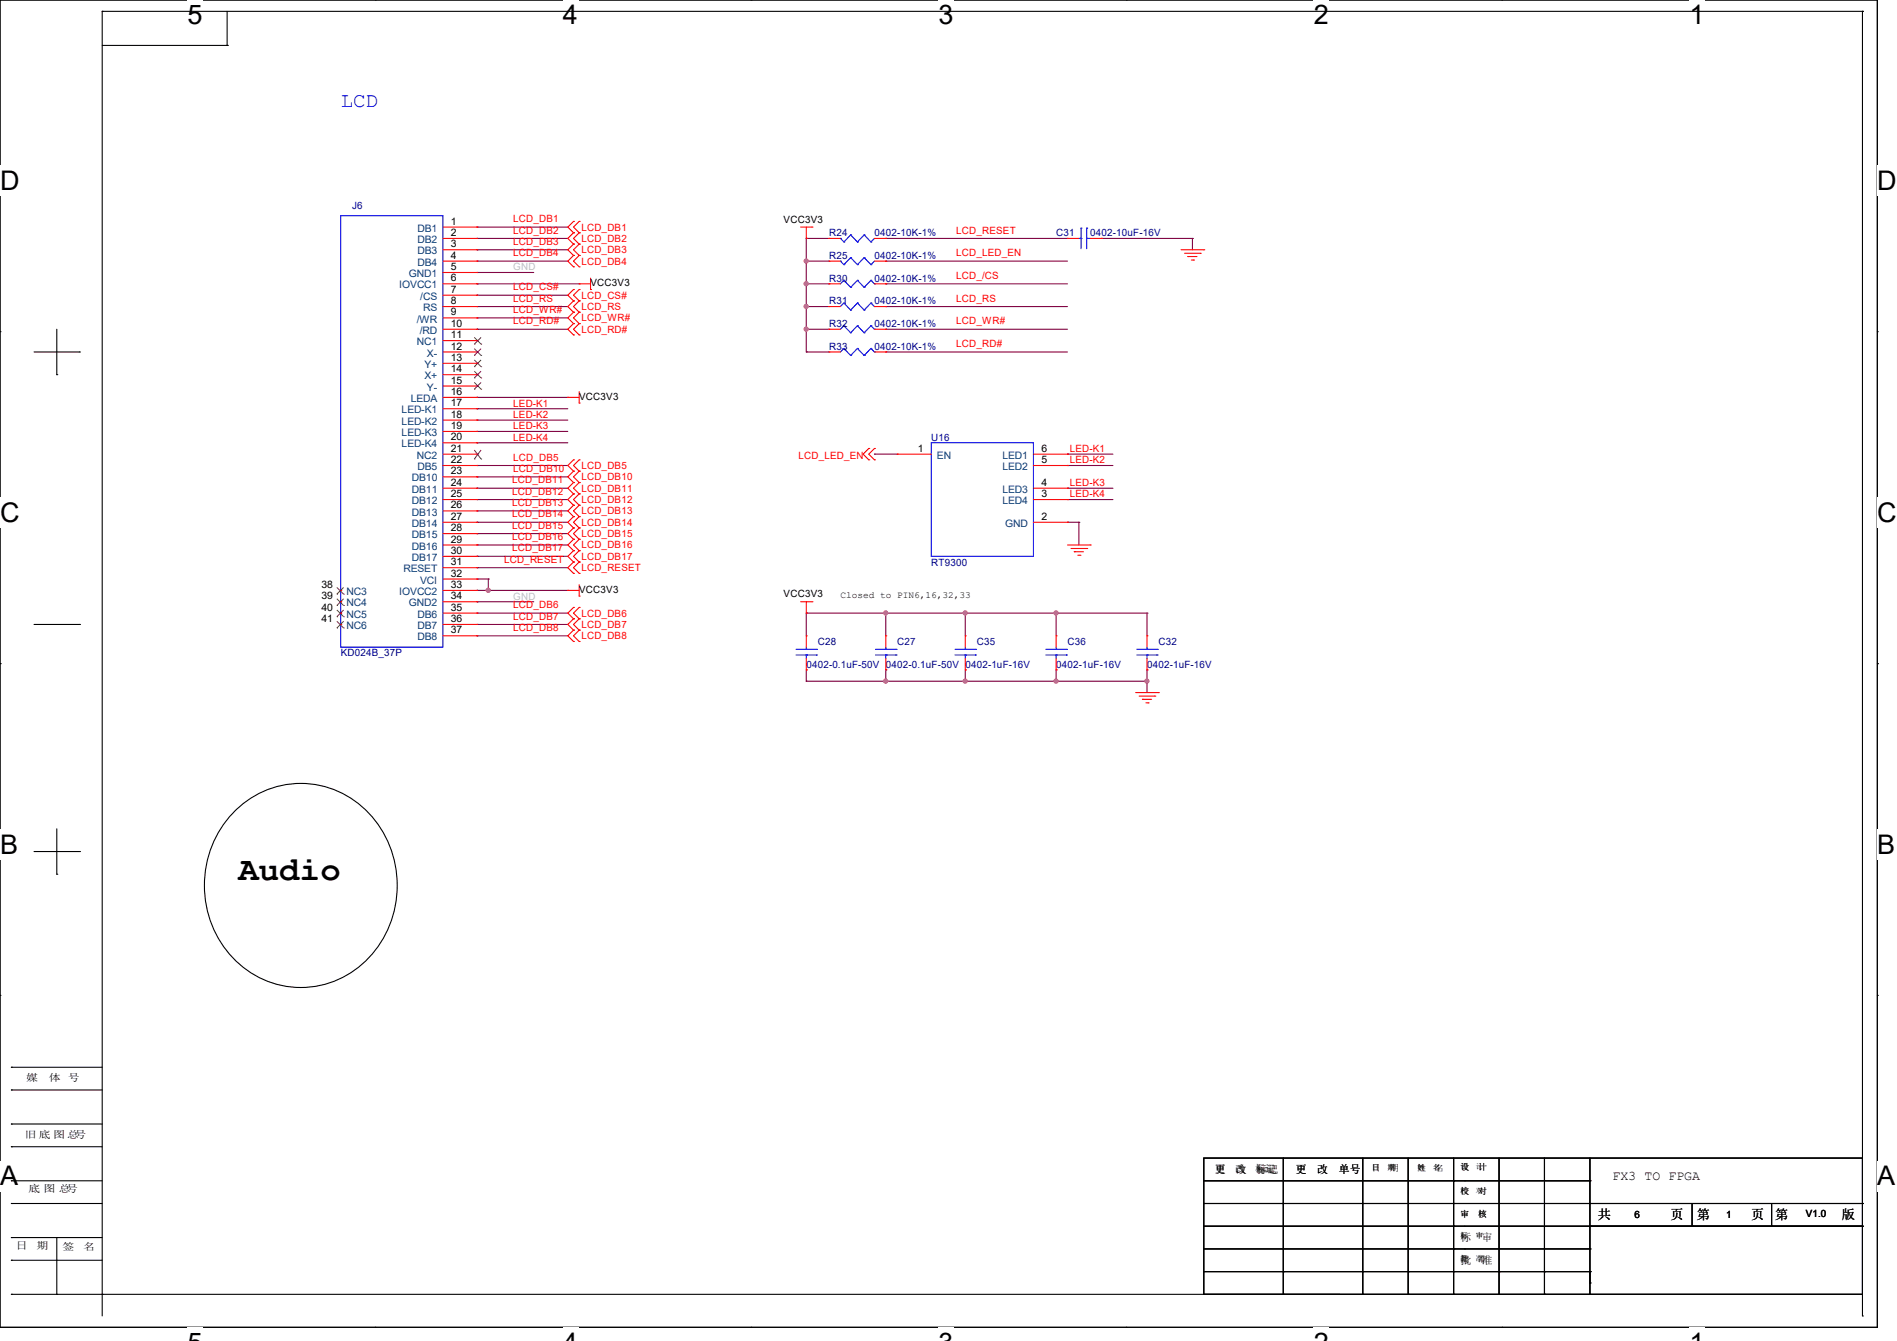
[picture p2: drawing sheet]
<svg xmlns="http://www.w3.org/2000/svg" width="297mm" height="210mm" viewBox="0 0 297 210" stroke-linecap="round" stroke-linejoin="round" font-family="sans-serif">
<path d="M0 0h293.9v207.9h-293.9z" fill="none" stroke="#000" stroke-width=".17"/>
<g fill="#fff">
<path d="M29.4 0h2.3v4.7h-2.3z"/>
<path d="M29.4 207.9h2.3v2.1h-2.3z"/>
</g>
<path d="M58.8 0h.1M58.8 207.9h.1" fill="none" stroke="#000" stroke-width=".17"/>
<g fill="#fff">
<path d="M88.1 0h2.4v4.7h-2.4z"/>
<path d="M88.1 207.9h2.4v2.1h-2.4z"/>
</g>
<path d="M117.6 0h.1M117.6 207.9h.1" fill="none" stroke="#000" stroke-width=".17"/>
<g fill="#fff">
<path d="M146.9 0h2.4v4.7h-2.4z"/>
<path d="M146.9 207.9h2.4v2.1h-2.4z"/>
</g>
<path d="M176.3 0h.1M176.3 207.9h.1" fill="none" stroke="#000" stroke-width=".17"/>
<g fill="#fff">
<path d="M205.7 0h2.4v4.7h-2.4z"/>
<path d="M205.7 207.9h2.4v2.1h-2.4z"/>
</g>
<path d="M235.1 0h.1M235.1 207.9h.1" fill="none" stroke="#000" stroke-width=".17"/>
<g fill="#fff">
<path d="M264.5 0h2.4v4.7h-2.4z"/>
<path d="M264.5 207.9h2.4v2.1h-2.4z"/>
<path d="M0 26h3v4.7h-3z"/>
<path d="M293.9 26h3.1v4.7h-3.1z"/>
<path d="M0 77.9h3v4.7h-3z"/>
<path d="M293.9 77.9h3.1v4.7h-3.1z"/>
</g>
<path d="M0 51.9h.1M293.9 51.9h.1" fill="none" stroke="#000" stroke-width=".17"/>
<g fill="#fff">
<path d="M0 129.9h2.8v4.7h-2.8z"/>
<path d="M293.9 129.9h2.9v4.7h-2.9z"/>
</g>
<path d="M0 103.9h.1M293.9 103.9h.1" fill="none" stroke="#000" stroke-width=".17"/>
<g fill="#fff">
<path d="M-.1 181.8h2.9v4.8h-2.9z"/>
<path d="M293.8 181.8h3v4.8h-3z"/>
</g>
<g fill="none" stroke="#000" stroke-width=".17">
<path d="M16 1.8h.1M16 7.1h19.6M16 1.8v204.3M16 1.8h275.6M35.6 7.1h.1M35.6 1.8v5.3M291.6 1.8h.1M291.6 1.8v179.6M5.3 55.1h7.1M8.9 58.7h.1M8.9 51.6v7.1M12.4 55.1h.1"/>
<path d="M5.3 97.8h7.1M12.4 97.8h.1M5.3 133.3h7.1M8.9 136.9h.1M8.9 129.8v7.1M12.4 133.3h.1M36.4 127.4a14.6 14.6 0 0 1 24 3.6 16.4 16.4 0 0 1-7.4 22.4 14.8 14.8 0 0 1-19.8-8.5 16.7 16.7 0 0 1 3.2-17.5zM0 155.9h.1M293.9 155.9h.1M1.8 167.1h.1M1.8 170.7h.1M1.8 176h.1"/>
<path d="M1.8 179.6h.1M1.8 167.1h14.2M1.8 170.7h14.2M1.8 176h14.2M1.8 179.6h14.2M1.8 184.9h.1M1.8 188.5h.1M1.8 193.8h.1M1.8 197.4h.1M1.8 184.9h14.2M1.8 188.5h14.2M1.8 193.8h14.2"/>
<path d="M1.8 197.4h14.2M8.9 193.8h.1M8.9 193.8v8.9M188.5 181.4h103.1v21.3h-103.1zM188.5 184.9h60.4M188.5 188.5h103.1M188.5 192h103.1M188.5 195.6h60.4M188.5 199.1h60.4M200.9 199.1h.1M200.9 181.4v21.3M213.4 199.1h.1"/>
<path d="M213.4 181.4v21.3M220.5 199.1h.1M220.5 181.4v21.3M227.6 199.1h.1M227.6 184.9h.1M227.6 188.5h.1M227.6 192h.1M227.6 195.6h.1M227.6 181.4v21.3M234.7 199.1h.1M234.7 181.4v21.3M241.8 199.1h.1"/>
<path d="M241.8 181.4v21.3M248.9 184.9h.1M248.9 199.1h.1M248.9 188.5h.1M248.9 192h.1M248.9 195.6h.1M248.9 181.4v21.3M264.9 192h.1M264.9 188.5v3.5M277.4 192h.1M277.4 188.5v3.5M291.6 188.5h.1"/>
<path d="M291.6 192h.1M1.8 202.7h.1M1.8 202.7h208M8.9 202.7h.1M16 202.7h.1M200.9 202.7h.1M213.4 202.7h.1M220.5 202.7h.1M227.6 202.7h.1M234.7 202.7h.1M241.8 202.7h.1M248.9 200.9h.1"/>
<path d="M248.9 202.7h.1M291.6 206.1h.1M291.6 202.7v3.4"/>
</g>
<g fill="none" stroke="#800040" stroke-width=".17">
<path d="M74.7 35.6h.1M74.7 37.3h.1M74.7 39.1h.1M74.7 35.6h14.2M74.7 37.3h14.2M74.7 39.1h14.2M126.2 37.3h.1M126.2 37.3v17.8M126.2 37.3h3.6M138.7 37.3h.1M138.7 37.3h28.4M172.5 37.3h.1"/>
<path d="M172.5 37.3h14.2M186.7 37.3h.1M186.7 37.3v1.8M74.7 40.9h.1M74.7 42.7h.1M74.7 44.4h.1M74.7 46.2h.1M74.7 48h.1M74.7 49.8h.1M74.7 51.6h.1M74.7 40.9h14.2M74.7 42.7h8.9"/>
<path d="M74.7 44.4h16M74.7 46.2h14.2M74.7 48h14.2M74.7 49.8h14.2M74.7 51.6h14.2M126.2 40.9h.1M126.2 44.4h.1M126.2 48h.1M126.2 51.6h.1M126.2 55.1h.1M126.2 40.9h3.6M126.2 44.4h3.6"/>
<path d="M126.2 48h3.6M126.2 51.6h3.6M126.2 55.1h3.6M138.7 40.9h.1M138.7 44.4h.1M138.7 48h.1M138.7 51.6h.1M138.7 55.1h.1M138.7 40.9h28.4M138.7 44.4h28.4M138.7 48h28.4M138.7 51.6h28.4"/>
<path d="M138.7 55.1h28.4M74.7 62.2h.1M74.7 64h.1M74.7 65.8h.1M74.7 67.6h.1M74.7 69.3h.1M74.7 72.9h.1M74.7 74.7h.1M74.7 76.5h.1M74.7 78.2h.1M74.7 78.2h14.2M74.7 62.2h14.2"/>
<path d="M74.7 64h14.2M74.7 65.8h14.2M74.7 67.6h14.2M74.7 69.3h14.2M74.7 72.9h14.2M74.7 74.7h14.2M74.7 76.5h14.2M136.9 71.1h.1M136.9 71.1h3.6M167.1 78.2h.1M167.1 71.1h.1M167.1 76.5h.1"/>
<path d="M167.1 72.9h.1M167.1 78.2h7.1M167.1 72.9h7.1M167.1 76.5h7.1M167.1 71.1h7.1M74.7 80h.1M74.7 81.8h.1M74.7 83.6h.1M74.7 85.3h.1M74.7 87.1h.1M74.7 88.9h.1M74.7 90.7h.1"/>
<path d="M74.7 92.5h.1M74.7 94.2h.1M74.7 96h.1M74.7 97.8h.1M74.7 99.6h.1M74.7 96h14.2M74.7 80h14.2M74.7 81.8h14.2M74.7 83.6h14.2M74.7 85.3h14.2M74.7 87.1h14.2M74.7 88.9h14.2"/>
<path d="M74.7 90.7h1.8M74.7 92.5h14.2M74.7 94.2h8.9M74.7 97.8h14.2M74.7 99.6h14.2M76.5 90.7h.1M76.5 92.5h.1M76.5 90.7v1.8M126.2 96h.1M126.2 96h53.4M126.2 96v3.6M138.7 96h.1"/>
<path d="M138.7 96v3.6M151.1 96h.1M151.1 96v3.6M165.4 96h.1M165.4 96v3.6M167.1 81.8h.1M167.1 81.8h1.8M168.9 81.8h.1M168.9 81.8v3.5M179.6 96h.1M179.6 96v3.6M126.2 104.9h.1"/>
<path d="M126.2 106.7h.1M126.2 104.9v1.8M126.2 106.7h53.4M138.7 106.7h.1M138.7 104.9h.1M138.7 104.9v1.8M151.1 106.7h.1M151.1 104.9h.1M151.1 104.9v1.8M165.4 104.9h.1M165.4 106.7h.1M165.4 104.9v1.8"/>
<path d="M179.6 104.9h.1M179.6 106.7h.1M179.6 104.9v3.6"/>
</g>
<g fill="#f0f" stroke="#f0f" stroke-width=".17">
<circle cx="151.1" cy="96" r=".32"/>
<circle cx="138.7" cy="96" r=".32"/>
<circle cx="151.1" cy="106.7" r=".32"/>
<circle cx="138.7" cy="106.7" r=".32"/>
<circle cx="179.6" cy="106.7" r=".32"/>
<circle cx="126.2" cy="40.9" r=".32"/>
<circle cx="76.4" cy="92.4" r=".32"/>
<circle cx="126.2" cy="44.4" r=".32"/>
<circle cx="126.2" cy="48" r=".32"/>
<circle cx="126.2" cy="51.5" r=".32"/>
<circle cx="165.3" cy="96" r=".32"/>
<circle cx="165.3" cy="106.7" r=".32"/>
</g>
<g fill="none" stroke="#f00" stroke-width=".17">
<path d="M69.3 35.6h5.4M69.3 39.1h5.4M69.3 37.3h5.4M74.7 35.6h.1M74.7 37.3h.1M74.7 39.1h.1M89.8 34.7h.1M89.8 36.4h.1M89.8 38.2h.1M89.8 34.7l-.9 .9 .9 .8M89.8 36.4l-.9 .9 .9 .9M89.8 38.2l-.9 .9 .9 .9"/>
<path d="M90.7 36.4h.1M90.7 34.7h.1M90.7 38.2h.1M90.7 34.7l-.9 .9 .9 .8M90.7 36.4l-.9 .9 .9 .9M90.7 38.2l-.9 .9 .9 .9M125.3 35.6h1.8M126.2 37.3h.1M126.2 35.6v1.7M127.1 35.6h.1M129.8 37.3h.1M129.8 37.3h1.8"/>
<path d="M136.9 37.3h1.8M138.7 37.3h.1M167.1 37.3h.1M167.1 37.3h1.8M170.7 37.3h1.8M172.5 37.3h.1M184.9 39.1h3.6M185.5 39.7h2.4M187.9 39.7h.1M188.5 39.1h.1M69.3 44.4h5.4M69.3 40.9h5.4"/>
<path d="M69.3 42.7h5.4M69.3 46.2h5.4M69.3 48h5.4M69.3 49.8h5.4M69.3 51.6h5.4M69.3 53.3h5.4M69.3 55.1h5.4M69.3 56.9h5.4M69.3 58.7h5.4M74.7 40.9h.1M74.7 42.7h.1M74.7 44.4h.1"/>
<path d="M74.7 46.2h.1M74.7 48h.1M74.7 49.8h.1M74.7 51.6h.1M74.7 53.3h.1M74.7 55.1h.1M74.7 56.9h.1M74.7 58.7h.1M89.8 40h.1M89.8 41.8h.1M89.8 45.3h.1M89.8 47.1h.1"/>
<path d="M89.8 48.9h.1M89.8 50.7h.1M89.8 52.5h.1M89.8 40l-.9 .9 .9 .9M89.8 45.3l-.9 .9 .9 .9M89.8 47.1l-.9 .9 .9 .9M89.8 48.9l-.9 .9 .9 .9M89.8 50.7l-.9 .9 .9 .9M90.7 44.4h.1M90.7 40h.1M90.7 41.8h.1M90.7 47.1h.1"/>
<path d="M90.7 45.3h.1M90.7 48.9h.1M90.7 50.7h.1M90.7 52.5h.1M90.7 44.4h1.8M90.7 40l-.9 .9 .9 .9M90.7 45.3l-.9 .9 .9 .9M90.7 47.1l-.9 .9 .9 .9M90.7 48.9l-.9 .9 .9 .9M90.7 50.7l-.9 .9 .9 .9M92.5 45.3h.1M92.5 43.6v1.7"/>
<path d="M129.8 51.6h.1M129.8 44.4h.1M129.8 55.1h.1M129.8 40.9h.1M129.8 48h.1M129.8 44.4h1.8M129.8 40.9h1.8M129.8 48h1.8M129.8 51.6h1.8M129.8 55.1h1.8M136.9 44.4h1.8M136.9 40.9h1.8"/>
<path d="M136.9 48h1.8M136.9 51.6h1.8M136.9 55.1h1.8M138.7 51.6h.1M138.7 44.4h.1M138.7 55.1h.1M138.7 40.9h.1M138.7 48h.1M186 40.2h.1M186 40.2h1.4M186.5 40.7h.4M186.9 40.7h.1"/>
<path d="M69.3 62.2h5.4M69.3 60.5h5.4M69.3 64h5.4M69.3 65.8h5.4M69.3 67.6h5.4M69.3 69.3h5.4M69.3 71.1h5.4M69.3 72.9h5.4M69.3 74.7h5.4M69.3 76.5h5.4M69.3 78.2h5.4M74.7 60.5h.1"/>
<path d="M74.7 62.2h.1M74.7 64h.1M74.7 65.8h.1M74.7 67.6h.1M74.7 69.3h.1M74.7 71.1h.1M74.7 72.9h.1M74.7 74.7h.1M74.7 76.5h.1M74.7 78.2h.1M88.9 62.2h.1M88.9 62.2h1.8"/>
<path d="M89.8 72h.1M89.8 73.8h.1M89.8 75.6h.1M89.8 77.3h.1M89.8 79.1h.1M89.8 72l-.9 .9 .9 .9M89.8 73.8l-.9 .9 .9 .9M89.8 75.6l-.9 .9 .9 .8M89.8 77.3l-.9 .9 .9 .9M89.8 79.1l-.9 .9 .9 .9M90.7 63.1h.1M90.7 73.8h.1"/>
<path d="M90.7 72h.1M90.7 75.6h.1M90.7 77.3h.1M90.7 79.1h.1M90.7 61.3v1.8M90.7 72l-.9 .9 .9 .9M90.7 73.8l-.9 .9 .9 .9M90.7 75.6l-.9 .9 .9 .8M90.7 77.3l-.9 .9 .9 .9M90.7 79.1l-.9 .9 .9 .9M136 70.2h.1M136 72h.1"/>
<path d="M136 70.2l-.9 .9 .9 .9M136.9 70.2h.1M136.9 72h.1M136.9 70.2l-.9 .9 .9 .9M140.5 71.1h.1M140.5 71.1h5.3M161.8 71.1h5.3M161.8 72.9h5.3M161.8 76.5h5.3M161.8 78.2h5.3M167.1 78.2h.1M167.1 76.5h.1"/>
<path d="M167.1 72.9h.1M167.1 71.1h.1M53.3 92.5h.1M53.3 94.2h.1M53.3 96h.1M53.3 97.8h.1M69.3 85.3h5.4M69.3 94.2h5.4M69.3 92.5h5.4M69.3 90.7h5.4M69.3 96h5.4M69.3 97.8h5.4"/>
<path d="M69.3 99.6h5.4M69.3 80h5.4M69.3 81.8h5.4M69.3 83.6h5.4M69.3 87.1h5.4M69.3 88.9h5.4M74.7 90.7h.1M74.7 92.5h.1M74.7 94.2h.1M74.7 96h.1M74.7 97.8h.1M74.7 99.6h.1"/>
<path d="M74.7 80h.1M74.7 81.8h.1M74.7 83.6h.1M74.7 85.3h.1M74.7 87.1h.1M74.7 88.9h.1M88.9 92.5h.1M88.9 92.5h1.8M89.8 95.1h.1M89.8 96.9h.1M89.8 98.7h.1M89.8 80.9h.1"/>
<path d="M89.8 82.7h.1M89.8 84.5h.1M89.8 86.2h.1M89.8 88h.1M89.8 89.8h.1M89.8 95.1l-.9 .9 .9 .9M89.8 96.9l-.9 .9 .9 .9M89.8 98.7l-.9 .9 .9 .9M89.8 80.9l-.9 .9 .9 .9M89.8 82.7l-.9 .9 .9 .9M89.8 84.5l-.9 .8 .9 .9M89.8 86.2l-.9 .9 .9 .9"/>
<path d="M89.8 88l-.9 .9 .9 .9M90.7 93.3h.1M90.7 96.9h.1M90.7 95.1h.1M90.7 98.7h.1M90.7 80.9h.1M90.7 82.7h.1M90.7 84.5h.1M90.7 86.2h.1M90.7 88h.1M90.7 89.8h.1M90.7 91.6v1.7"/>
<path d="M90.7 95.1l-.9 .9 .9 .9M90.7 96.9l-.9 .9 .9 .9M90.7 98.7l-.9 .9 .9 .9M90.7 80.9l-.9 .9 .9 .9M90.7 82.7l-.9 .9 .9 .9M90.7 84.5l-.9 .8 .9 .9M90.7 86.2l-.9 .9 .9 .9M90.7 88l-.9 .9 .9 .9M125.3 94.2h1.8M126.2 96h.1M126.2 99.6h.1M126.2 94.2v1.8"/>
<path d="M126.2 99.6v1.7M127.1 94.2h.1M138.7 99.6h.1M138.7 99.6v1.7M151.1 99.6h.1M151.1 99.6v1.7M161.8 81.8h5.3M165.4 99.6h.1M165.4 99.6v1.7M167.1 81.8h.1M167.1 85.3h3.6M167.7 85.9h2.4"/>
<path d="M168.2 86.4h.1M168.2 86.4h1.4M168.7 87h.4M169.1 87h.1M170.1 85.9h.1M170.7 85.3h.1M179.6 99.6h.1M179.6 99.6v1.7M89.8 100.5h.1M90.7 100.5h.1M126.2 104.9h.1M126.2 103.1v1.8"/>
<path d="M138.7 104.9h.1M138.7 103.1v1.8M151.1 104.9h.1M151.1 103.1v1.8M165.4 104.9h.1M165.4 103.1v1.8M177.8 108.5h3.6M178.4 109h2.4M178.9 109.5h.1M178.9 109.5h1.4M179.4 110.1h.3M179.6 104.9h.1"/>
<path d="M179.6 103.1v1.8M179.7 110.1h.1M180.8 109h.1M181.4 108.5h.1"/>
</g>
<g fill="none" stroke="#00f" stroke-width=".17">
<path d="M53.3 33.8h16v67.5h-16zM131.6 37.3h.1M131.6 37.3l.5 .6M132.1 37.9h.1M133.2 36.8h.1M133.2 36.8l1 1.1M133.2 36.8l-1.1 1.1M134.2 37.9h.1M135.3 36.8h.1M135.3 36.8l1.1 1.1M135.3 36.8l-1.1 1.1M136.4 37.9h.1"/>
<path d="M136.9 37.3l-.5 .6M168.9 37.3h.3M169.2 37.3h.1M169.2 35.7h.1M169.2 35.7v3.2M170.1 35.7h.1M170.1 37.3h.1M170.1 37.3h.6M170.1 35.7v3.2M131.6 40.9h.1M131.6 40.9l.5 .5M132.1 51h.1"/>
<path d="M132.1 43.9h.1M132.1 54.6h.1M132.1 41.4h.1M132.1 47.5h.1M132.1 51l-.5 .6M132.1 51l1.1 1.1M132.1 43.9l-.5 .5M132.1 43.9l1.1 1.1M132.1 54.6l-.5 .5M132.1 54.6l1.1 1.1M132.1 47.5l-.5 .5M132.1 47.5l1.1 1.1"/>
<path d="M133.2 52.1h.1M133.2 45h.1M133.2 55.7h.1M133.2 40.3h.1M133.2 48.6h.1M133.2 40.3l1 1.1M133.2 40.3l-1.1 1.1M134.2 51h.1M134.2 43.9h.1M134.2 54.6h.1M134.2 41.4h.1M134.2 47.5h.1"/>
<path d="M134.2 51l-1 1.1M134.2 51l1.1 1.1M134.2 43.9l-1 1.1M134.2 43.9l1.1 1.1M134.2 54.6l-1 1.1M134.2 54.6l1.1 1.1M134.2 47.5l-1 1.1M134.2 47.5l1.1 1.1M135.3 52.1h.1M135.3 45h.1M135.3 55.7h.1M135.3 40.3h.1"/>
<path d="M135.3 48.6h.1M135.3 40.3l1.1 1.1M135.3 40.3l-1.1 1.1M136.4 51h.1M136.4 43.9h.1M136.4 54.6h.1M136.4 41.4h.1M136.4 47.5h.1M136.4 51l-1.1 1.1M136.4 51l.5 .6M136.4 43.9l-1.1 1.1M136.4 43.9l.5 .5"/>
<path d="M136.4 54.6l-1.1 1.1M136.4 54.6l.5 .5M136.4 47.5l-1.1 1.1M136.4 47.5l.5 .5M136.9 51.6h.1M136.9 44.4h.1M136.9 55.1h.1M136.9 48h.1M136.9 40.9l-.5 .5M145.8 69.3h16v17.8h-16zM124.6 102.6h3.2M124.6 101.7h3.2"/>
<path d="M126.2 101.7h.1M126.2 102.6h.1M126.2 101.3v.4M126.2 102.6v.5M127.8 102.6h.1M127.8 101.7h.1M137.1 102.6h3.2M137.1 101.7h3.2M138.7 101.7h.1M138.7 102.6h.1M138.7 101.3v.4M138.7 102.6v.5"/>
<path d="M140.3 102.6h.1M140.3 101.7h.1M149.5 102.6h3.2M149.5 101.7h3.2M151.1 101.7h.1M151.1 102.6h.1M151.1 101.3v.4M151.1 102.6v.5M152.7 102.6h.1M152.7 101.7h.1M163.7 102.6h3.3M163.7 101.7h3.3"/>
<path d="M165.4 101.7h.1M165.4 102.6h.1M165.4 101.3v.4M165.4 102.6v.5M167 102.6h.1M167 101.7h.1M178 102.6h3.2M178 101.7h3.2M179.6 101.7h.1M179.6 102.6h.1M179.6 101.3v.4M179.6 102.6v.5"/>
<path d="M181.2 102.6h.1M181.2 101.7h.1"/>
</g>
<g fill="none" stroke="#804000" stroke-width=".16">
<path d="M74.3 53.9h.1M74.3 55.7h.1M74.3 57.4h.1M74.3 59.2h.1M74.3 52.8l1 1.1M74.3 54.6l1 1.1M74.3 56.4l1 1M74.3 58.1l1 1.1M74.3 59.9l1 1.1M75.3 53.9h.1M75.3 55.7h.1M75.3 57.4h.1"/>
<path d="M75.3 59.2h.1M75.3 52.8l-1 1.1M75.3 54.6l-1 1.1M75.3 56.4l-1 1M75.3 58.1l-1 1.1M75.3 59.9l-1 1.1M74.3 61h.1M74.3 71.9h.1M74.3 70.5l1 1.4M75.3 61h.1M75.3 71.9h.1M75.3 70.5l-1 1.4"/>
<path d="M52.7 93.1h.1M52.7 94.8h.1M52.7 96.6h.1M52.7 98.3h.1M52.7 92l1.1 1.1M52.7 93.8l1.1 1M52.7 95.5l1.1 1.1M52.7 97.3l1.1 1M53.8 93.1h.1M53.8 94.8h.1M53.8 96.6h.1M53.8 98.3h.1"/>
<path d="M53.8 92l-1.1 1.1M53.8 93.8l-1.1 1M53.8 95.5l-1.1 1.1M53.8 97.3l-1.1 1"/>
</g>
<text font-size="5.3" x="37.3" y="137.8">Audio</text>
<g font-size="4.2">
<text x="29.4" y="3.8">5</text>
<text x="88.1" y="3.8">4</text>
<text x="146.9" y="3.8">3</text>
<text x="205.7" y="3.8">2</text>
<text x="264.5" y="3.8">1</text>
<text x="0" y="29.8">D</text>
<text x="293.9" y="29.8">D</text>
<text x="0" y="81.7">C</text>
<text x="293.9" y="81.7">C</text>
<text x="0" y="133.7">B</text>
<text x="293.9" y="133.7">B</text>
<text x="0" y="185.6">A</text>
<text x="293.9" y="185.6">A</text>
</g>
<text font-size="3.3" fill="#00f" x="53.3" y="16.8">LCD</text>
<g font-size="2.1">
<text x="252.5" y="184.7">FX3 TO FPGA</text>
<text x="250.1" y="191">共</text>
<text x="261.5" y="191">页</text>
<text x="265.6" y="191">第</text>
<text x="274.1" y="191">页</text>
<text x="277.9" y="191">第</text>
<text x="288.4" y="191">版</text>
</g>
<g font-size="1.7">
<text x="190.2" y="183.7">更</text>
<text x="202.9" y="183.7">更</text>
<text x="206.2" y="183.7">改</text>
<text x="209.6" y="183.7">单号</text>
<text x="228.6" y="194.4">标</text>
<text x="228.6" y="197.9">批</text>
<text x="232" y="194.4">审</text>
<text x="232" y="197.9">准</text>
</g>
<g font-size="1.6" fill="#000080">
<text x="55.1" y="32.7">J6</text>
<text x="129.8" y="40.6">R25</text>
<text x="129.8" y="37">R24</text>
<text x="136.9" y="40.6">0402-10K-1%</text>
<text x="136.9" y="37">0402-10K-1%</text>
<text x="165.4" y="37">C31</text>
<text x="170.7" y="37">0402-10uF-16V</text>
<text x="129.8" y="44.1">R30</text>
<text x="129.8" y="47.7">R31</text>
<text x="136.9" y="44.1">0402-10K-1%</text>
<text x="136.9" y="47.7">0402-10K-1%</text>
<text x="129.8" y="51.2">R32</text>
<text x="136.9" y="51.2">0402-10K-1%</text>
<text x="129.8" y="54.8">R33</text>
<text x="136.9" y="54.8">0402-10K-1%</text>
<text x="145.8" y="69">U16</text>
<text x="145.8" y="88.6">RT9300</text>
<text x="128" y="101">C28</text>
<text x="140.5" y="101">C27</text>
<text x="152.9" y="101">C35</text>
<text x="167.1" y="101">C36</text>
<text x="181.4" y="101">C32</text>
<text x="53.3" y="102.8">KD024B_37P</text>
<text x="126.2" y="104.6">0402-0.1uF-50V 0402-0.1uF-50V 0402-1uF-16V</text>
<text x="165.4" y="104.6">0402-1uF-16V</text>
<text x="179.6" y="104.6">0402-1uF-16V</text>
</g>
<g font-size="1.6">
<text x="70.6" y="35.2">1</text>
<text x="122.7" y="34.9">VCC3V3</text>
<text x="70.6" y="37">2</text>
<text x="70.6" y="38.7">3</text>
<text x="70.6" y="40.5">4</text>
<text x="70.6" y="42.3">5</text>
<text x="70.6" y="44.1">6</text>
<text x="70.6" y="45.8">7</text>
<text x="70.6" y="47.6">8</text>
<text x="92.5" y="44.8">VCC3V3</text>
<text x="70.6" y="49.4">9</text>
<text x="70.6" y="51.2">10</text>
<text x="70.6" y="53">11</text>
<text x="70.6" y="54.7">12</text>
<text x="70.6" y="56.5">13</text>
<text x="70.6" y="58.3">14</text>
<text x="70.6" y="60.1">15</text>
<text x="70.6" y="61.8">16</text>
<text x="70.6" y="63.6">17</text>
<text x="70.6" y="65.4">18</text>
<text x="90.7" y="62.6">VCC3V3</text>
<text x="70.6" y="67.2">19</text>
<text x="70.6" y="69">20</text>
<text x="70.6" y="70.7">21</text>
<text x="143.7" y="70.7">1</text>
<text x="163" y="70.7">6</text>
<text x="70.6" y="72.5">22</text>
<text x="70.6" y="74.3">23</text>
<text x="70.6" y="76.1">24</text>
<text x="70.6" y="77.9">25</text>
<text x="163" y="77.9">3</text>
<text x="163" y="76.1">4</text>
<text x="163" y="72.5">5</text>
<text x="70.6" y="79.6">26</text>
<text x="70.6" y="81.4">27</text>
<text x="70.6" y="83.2">28</text>
<text x="163" y="81.4">2</text>
<text x="70.6" y="85">29</text>
<text x="70.6" y="86.7">30</text>
<text x="70.6" y="88.5">31</text>
<text x="50.3" y="92.1">38</text>
<text x="50.3" y="93.9">39</text>
<text x="50.3" y="95.6">40</text>
<text x="70.6" y="90.3">32</text>
<text x="70.6" y="92.1">33</text>
<text x="70.6" y="93.9">34</text>
<text x="70.6" y="95.6">35</text>
<text x="90.7" y="92.8">VCC3V3</text>
<text x="122.7" y="93.6">VCC3V3</text>
<text x="50.3" y="97.4">41</text>
<text x="70.6" y="97.4">36</text>
<text x="70.6" y="99.2">37</text>
<text x="4.1" y="169.2">媒</text>
<text x="7.6" y="169.2">体</text>
<text x="10.6" y="169.2">号</text>
<text x="3.9" y="178.1">旧 底 图 总</text>
<text x="11.6" y="178.1">号</text>
<text x="193.4" y="183.6">改</text>
<text x="196.5" y="183.6">标记</text>
<text x="4.4" y="186.7">底 图 总号</text>
<text x="255.9" y="190.8">6</text>
<text x="270.3" y="190.8">1</text>
<text x="282.7" y="190.6">V1.0</text>
<text x="2.5" y="195.6">日</text>
<text x="5.7" y="195.6">期</text>
<text x="9.8" y="195.7">签</text>
<text x="13" y="195.7">名</text>
</g>
<g font-size="1.6" fill="#f00">
<text x="80.4" y="34.8">LCD_DB1</text>
<text x="80.4" y="36.6">LCD_DB2</text>
<text x="80.4" y="38.4">LCD_DB3</text>
<text x="80.4" y="40.1">LCD_DB4</text>
<text x="91" y="36.1">LCD_DB1</text>
<text x="91" y="37.9">LCD_DB2</text>
<text x="91" y="39.7">LCD_DB3</text>
<text x="91" y="41.4">LCD_DB4</text>
<text x="149.7" y="36.6">LCD_RESET</text>
<text x="149.7" y="40.1">LCD_LED_EN</text>
<text x="80.4" y="45.5">LCD_CS#</text>
<text x="80.4" y="47.2">LCD_RS</text>
<text x="91" y="46.8">LCD_CS#</text>
<text x="149.7" y="43.7">LCD_/CS</text>
<text x="149.7" y="47.2">LCD_RS</text>
<text x="80.4" y="49">LCD_WR#</text>
<text x="80.4" y="50.8">LCD_RD#</text>
<text x="91" y="48.6">LCD_RS</text>
<text x="91" y="50.3">LCD_WR#</text>
<text x="91" y="52.1">LCD_RD#</text>
<text x="149.7" y="50.8">LCD_WR#</text>
<text x="149.7" y="54.4">LCD_RD#</text>
<text x="80.4" y="63.7">LED-K1</text>
<text x="80.4" y="65.4">LED-K2</text>
<text x="80.4" y="67.2">LED-K3</text>
<text x="80.4" y="69">LED-K4</text>
<text x="125" y="71.8">LCD_LED_EN</text>
<text x="167.5" y="70.8">LED-K1</text>
<text x="80.2" y="75.7">LCD_DB11</text>
<text x="80.2" y="77.5">LCD_DB12</text>
<text x="80.4" y="72.1">LCD_DB5</text>
<text x="80.4" y="73.9">LCD_DB10</text>
<text x="91" y="73.4">LCD_DB5</text>
<text x="91" y="75.2">LCD_DB10</text>
<text x="91" y="77">LCD_DB11</text>
<text x="167.5" y="77.9">LED-K4</text>
<text x="167.5" y="76.1">LED-K3</text>
<text x="167.5" y="72.6">LED-K2</text>
<text x="80.2" y="79.2">LCD_DB13</text>
<text x="80.2" y="81">LCD_DB14</text>
<text x="80.2" y="82.8">LCD_DB15</text>
<text x="91" y="78.8">LCD_DB12</text>
<text x="91" y="80.6">LCD_DB13</text>
<text x="91" y="82.3">LCD_DB14</text>
<text x="78.9" y="88.1">LCD_RESET</text>
<text x="80.2" y="84.6">LCD_DB16</text>
<text x="80.2" y="86.4">LCD_DB17</text>
<text x="91" y="84.1">LCD_DB15</text>
<text x="91" y="85.9">LCD_DB16</text>
<text x="91" y="87.7">LCD_DB17</text>
<text x="91" y="89.5">LCD_RESET</text>
<text x="80.4" y="95.3">LCD_DB6</text>
<text x="80.4" y="97">LCD_DB7</text>
<text x="80.4" y="98.8">LCD_DB8</text>
<text x="91" y="96.6">LCD_DB6</text>
<text x="91" y="98.3">LCD_DB7</text>
<text x="91" y="100.1">LCD_DB8</text>
</g>
<g font-size="1.6" fill="#004080">
<text x="65.4" y="36.3">DB1</text>
<text x="65.4" y="38.1">DB2</text>
<text x="65.4" y="39.8">DB3</text>
<text x="65.4" y="41.6">DB4</text>
<text x="62.5" y="45.2">IOVCC1</text>
<text x="64" y="43.4">GND1</text>
<text x="65.8" y="46.9">/CS</text>
<text x="65.2" y="50.5">/WR</text>
<text x="65.7" y="52.3">/RD</text>
<text x="66.3" y="48.7">RS</text>
<text x="65.3" y="54.1">NC1</text>
<text x="66.5" y="57.6">Y+</text>
<text x="66.5" y="59.4">X+</text>
<text x="66.9" y="55.8">X-</text>
<text x="62.9" y="64.7">LED-K1</text>
<text x="64.3" y="63">LEDA</text>
<text x="66.9" y="61.2">Y-</text>
<text x="62.9" y="66.5">LED-K2</text>
<text x="62.9" y="68.3">LED-K3</text>
<text x="62.9" y="70.1">LED-K4</text>
<text x="65.3" y="71.8">NC2</text>
<text x="146.7" y="71.8">EN</text>
<text x="156.9" y="71.8">LED1</text>
<text x="64.5" y="75.4">DB10</text>
<text x="64.5" y="77.2">DB11</text>
<text x="65.4" y="73.6">DB5</text>
<text x="156.9" y="77.2">LED3</text>
<text x="156.9" y="73.6">LED2</text>
<text x="64.5" y="79">DB12</text>
<text x="64.5" y="80.7">DB13</text>
<text x="64.5" y="82.5">DB14</text>
<text x="156.9" y="79">LED4</text>
<text x="157.4" y="82.5">GND</text>
<text x="63.2" y="89.6">RESET</text>
<text x="64.5" y="84.3">DB15</text>
<text x="64.5" y="86.1">DB16</text>
<text x="64.5" y="87.8">DB17</text>
<text x="54.2" y="93.2">NC3</text>
<text x="54.2" y="95">NC4</text>
<text x="62.5" y="93.2">IOVCC2</text>
<text x="64" y="95">GND2</text>
<text x="65.8" y="91.4">VCI</text>
<text x="54.2" y="96.7">NC5</text>
<text x="54.2" y="98.5">NC6</text>
<text x="65.4" y="96.7">DB6</text>
<text x="65.4" y="98.5">DB7</text>
<text x="65.4" y="100.3">DB8</text>
</g>
<g font-size="1.6" fill="#c0c0c0">
<text x="80.4" y="42.3">GND</text>
<text x="80.4" y="93.9">GND</text>
</g>
<text font-size="1.5" x="131.6" y="93.7">Closed to PIN6,16,32,33</text>
<g font-size="1.4">
<text x="214.8" y="183.4">日</text>
<text x="217.6" y="183.4">期</text>
<text x="224.7" y="183.4">名</text>
<text x="228.6" y="183.3">设</text>
<text x="231.4" y="183.3">计</text>
<text x="228.6" y="187">校</text>
<text x="228.6" y="190.5">审</text>
<text x="231.4" y="187">对</text>
<text x="231.4" y="190.5">核</text>
<text x="231.4" y="197.7">准</text>
</g>
<g font-size="1.2">
<text x="217.2" y="183.3">期</text>
<text x="221.9" y="183.3">姓</text>
<text x="224.3" y="183.3">名</text>
<text x="231.1" y="183.1">计</text>
<text x="231.1" y="186.8">对</text>
<text x="228.6" y="197.5">批</text>
<text x="231.1" y="197.5">准</text>
</g>
<g font-size="1.1">
<text x="228.6" y="193.9">标</text>
<text x="231.1" y="193.9">审</text>
</g>
</svg>
